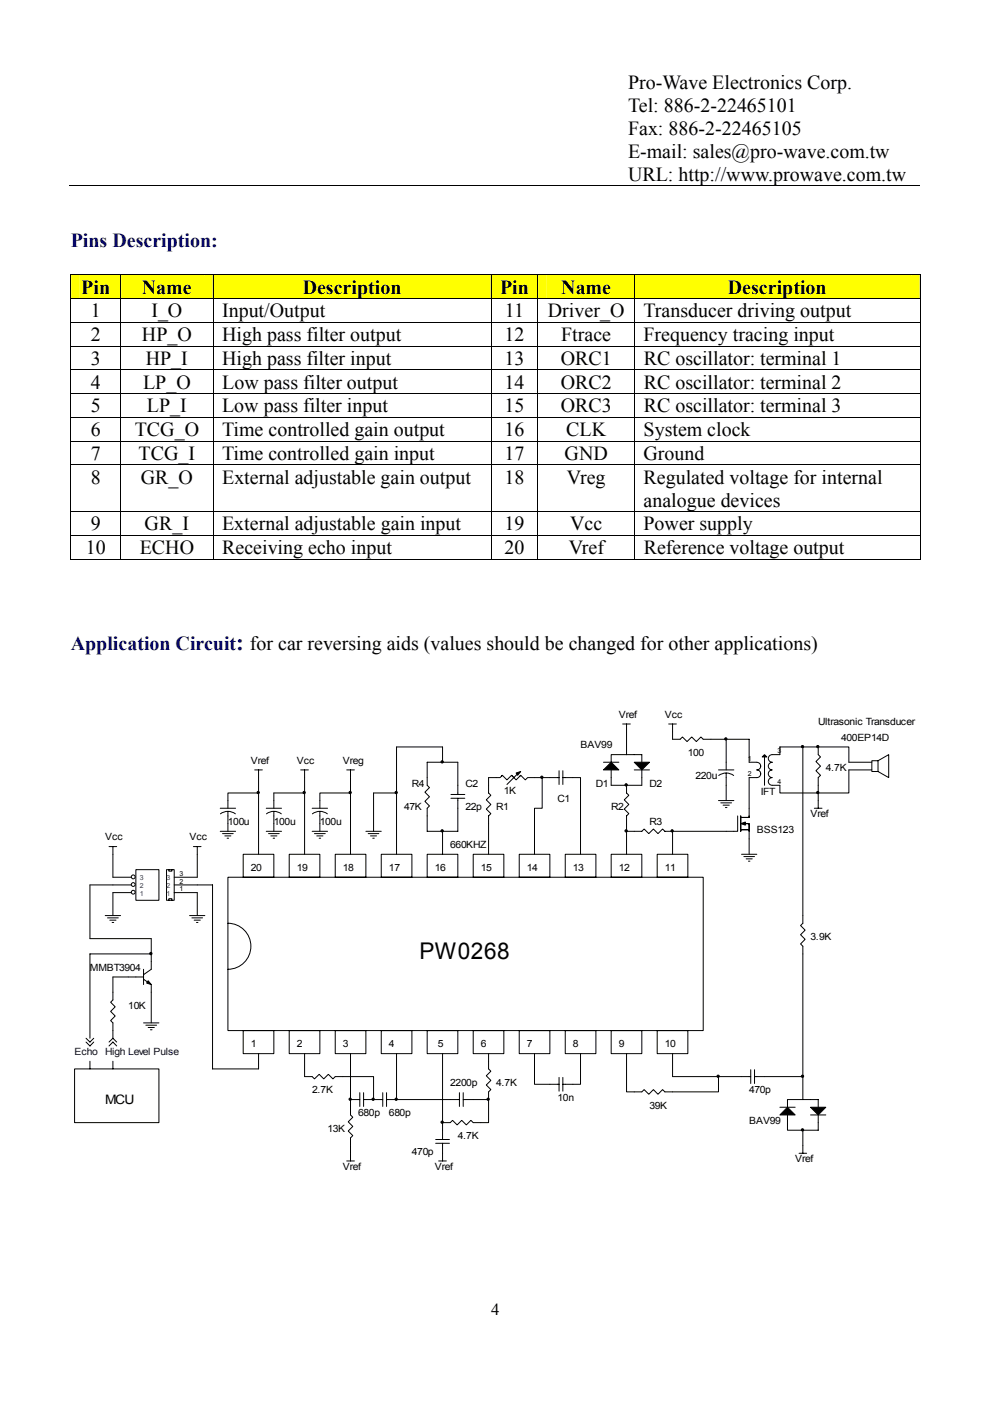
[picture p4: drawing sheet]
<svg xmlns="http://www.w3.org/2000/svg" width="210mm" height="297mm" viewBox="0 0 210 297" stroke-linecap="round" stroke-linejoin="round" font-family="sans-serif">
<path d="M14.8 39.4h180.2" fill="none" stroke="#000" stroke-width=".21"/>
<path d="M132.9 39.3h.2v.2h-.2z" fill="#000"/>
<g fill="#ff0">
<path d="M15.1 58.3h10.4v4.9h-10.4z"/>
<path d="M16.9 58.3h6.8v4.9h-6.8z"/>
<path d="M25.7 58.3h19.4v4.9h-19.4z"/>
<path d="M27.5 58.3h15.8v4.9h-15.8z"/>
<path d="M45.3 58.3h58.7v4.9h-58.7z"/>
<path d="M47.1 58.3h55.1v4.9h-55.1z"/>
<path d="M104.2 58.3h9.8v4.9h-9.8z"/>
<path d="M106 58.3h6.1v4.9h-6.1z"/>
<path d="M114.1 58.3h20.4v4.9h-20.4z"/>
<path d="M116 58.3h16.6v4.9h-16.6z"/>
<path d="M134.6 58.3h60.4v4.9h-60.4z"/>
<path d="M136.4 58.3h56.8v4.9h-56.8z"/>
</g>
<g fill="#000">
<path d="M14.9 58.1h.2v.2h-.2zM134.5 58.1h.1v.2h-.1zM195 58.1h.2v.2h-.2zM134.5 63.2h.1v.2h-.1zM134.5 68.2h.1v.2h-.1zM134.5 73.3h.1v.1h-.1zM134.5 78.3h.1v.2h-.1zM195 63.2h.2v.2h-.2zM195 68.2h.2v.2h-.2zM195 73.3h.2v.1h-.2zM195 78.3h.2v.2h-.2zM134.5 83.4h.1v.1h-.1z"/>
<path d="M134.5 88.4h.1v.2h-.1zM134.5 93.4h.1v.2h-.1zM134.5 98.5h.1v.1h-.1zM195 83.4h.2v.1h-.2zM195 88.4h.2v.2h-.2zM195 93.4h.2v.2h-.2zM195 98.5h.2v.1h-.2zM134.5 108.4h.1v.1h-.1zM134.5 113.4h.1v.2h-.1zM195 108.4h.2v.1h-.2zM195 113.4h.2v.2h-.2zM195 118.5h.2v.1h-.2z"/>
</g>
<g fill="none" stroke="#000" stroke-width=".21">
<path d="M14.9 58.2h119.6M15 58.3v4.9M25.6 58.3v4.9M45.2 58.3v4.9M104.1 58.3v4.9M114 58.3v4.9M134.5 58.3v4.9M134.6 58.2h60.4M195.1 58.3v4.9M14.9 63.3h119.6M14.9 68.3h119.6M14.9 73.4h119.6"/>
<path d="M14.9 78.4h119.6M15 63.4v4.8M15 68.4v4.9M15 73.4v4.9M15 78.5v4.9M25.6 63.4v4.8M25.6 68.4v4.9M25.6 73.4v4.9M25.6 78.5v4.9M45.2 63.4v4.8M45.2 68.4v4.9M45.2 73.4v4.9"/>
<path d="M45.2 78.5v4.9M104.1 63.4v4.8M104.1 68.4v4.9M104.1 73.4v4.9M104.1 78.5v4.9M114 63.4v4.8M114 68.4v4.9M114 73.4v4.9M114 78.5v4.9M134.5 63.4v4.8M134.5 68.4v4.9M134.5 73.4v4.9"/>
<path d="M134.5 78.5v4.9M134.6 63.3h60.4M134.6 68.3h60.4M134.6 73.4h60.4M134.6 78.4h60.4M195.1 63.4v4.8M195.1 68.4v4.9M195.1 73.4v4.9M195.1 78.5v4.9M14.9 83.4h119.6M14.9 88.5h119.6M14.9 93.5h119.6"/>
<path d="M14.9 98.6h119.6M15 83.5v4.9M15 88.6v4.8M15 93.6v4.9M15 98.6v9.8M25.6 83.5v4.9M25.6 88.6v4.8M25.6 93.6v4.9M25.6 98.6v9.8M45.2 83.5v4.9M45.2 88.6v4.8M45.2 93.6v4.9"/>
<path d="M45.2 98.6v9.8M104.1 83.5v4.9M104.1 88.6v4.8M104.1 93.6v4.9M104.1 98.6v9.8M114 83.5v4.9M114 88.6v4.8M114 93.6v4.9M114 98.6v9.8M134.5 83.5v4.9M134.5 88.6v4.8M134.5 93.6v4.9"/>
<path d="M134.5 98.6v9.8M134.6 83.4h60.4M134.6 88.5h60.4M134.6 93.5h60.4M134.6 98.6h60.4M195.1 83.5v4.9M195.1 88.6v4.8M195.1 93.6v4.9M195.1 98.6v9.8M14.9 108.5h119.6M14.9 113.5h119.6M14.9 118.6h10.6"/>
<path d="M15 108.5v4.9M15 113.6v5M25.6 108.5v4.9M25.6 113.6v5M25.7 118.6h19.4M45.2 108.5v4.9M45.2 113.6v5M45.3 118.6h58.7M104.1 108.5v4.9M104.1 113.6v5M104.2 118.6h9.8M114 108.5v4.9"/>
<path d="M114 113.6v5M114.1 118.6h20.4M134.5 108.5v4.9M134.5 113.6v5M134.6 108.5h60.4M134.6 113.5h60.4M134.6 118.6h60.4M195.1 108.5v4.9M195.1 113.6v5M132 153.5h1.6M132.8 153.5v1.6M141.8 153.5h1.6"/>
<path d="M142.6 153.5v1.6M23.1 179.5h1.6M23.9 179.5v1.6M41 179.5h1.6M41.8 179.5v1.6M46.7 176.3h3.3M47.2 176.7h2.2M47.7 177.2h1.3M48.2 177.7h.3M54 163.2h1.6M54.8 163.2v1.7M56.5 176.3h3.2"/>
<path d="M56.9 176.7h2.3M57.4 177.2h1.3M57.9 177.7h.3M63.8 163.2h1.6M64.6 163.2v1.7M66.2 176.3h3.2M66.7 176.7h2.3M67.2 177.2h1.3M67.7 177.7h.3M73.5 163.2h1.6M74.3 163.2v1.7M77.6 176.3h3.2"/>
<path d="M78.1 176.7h2.2M78.5 177.2h1.3M79 177.7h.4M152.3 169.7h3.3M152.8 170.2h2.3M153.3 170.7h1.3M153.8 171.2h.3M172.7 171.4h1.6M173.5 169.7v1.7M22.3 194.1h3.3M22.8 194.6h2.3M23.3 195.1h1.3"/>
<path d="M23.8 195.6h.3M28.8 184.4h4.9v6.5h-4.9zM40.2 194.1h3.2M40.7 194.6h2.2M41.2 195.1h1.3M41.7 195.6h.3M157.2 181.1h3.3M157.7 181.6h2.3M158.2 182.1h1.3M158.7 182.6h.3M30.4 216.9h3.3M30.9 217.4h2.3"/>
<path d="M31.4 217.8h1.3M31.9 218.3h.3M18.2 220.9l.9 .9 .8-.9M18.2 220.1l.9 .8 .8-.8M23.1 220.9l.8-.8 .8 .8M23.1 221.8l.8-.9 .8 .9M157.2 228.3h2M159.2 226.8v2.9M160 228.3h2.1M160 226.8v2.9M73.5 246.1h1.6M74.3 244.5v1.6"/>
<path d="M93 246.1h1.6M93.8 244.5v1.6M169.4 244.5h1.6M170.2 242.9v1.6"/>
</g>
<circle cx="28.3" cy="189.2" r=".41" fill="#fff" stroke="#000" stroke-width=".21"/>
<path d="M23.9 189.3h3.9" fill="none" stroke="#000" stroke-width=".21"/>
<circle cx="28.3" cy="187.5" r=".41" fill="#fff" stroke="#000" stroke-width=".21"/>
<path d="M23.9 187.6h3.9" fill="none" stroke="#000" stroke-width=".21"/>
<circle cx="28.2" cy="185.9" r=".41" fill="#fff" stroke="#000" stroke-width=".21"/>
<g fill="none" stroke="#000" stroke-width=".21">
<path d="M132.8 160h-3.2v1.6M132.8 160h3.3v1.6M132.8 155.1v4.9M142.6 155.1v1.6h1.6l.5-.4 1 .9 1-.9 .9 .9 1-.9 .5 .4h4.9M170.2 158.4h9.8v3.2h4.8M173.5 158.4v1.6l.5 .5-1 1 1 .9-1 1 1 1-.5 .5v4.8M46.7 171.4h3.3M46.7 172.6a2.65 2.65 0 0 1 3.2 0M48.3 172v4.3M54.8 168.1h-6.5v3.3M54.8 164.9v16.2M56.5 171.4h3.2"/>
<path d="M56.5 172.6a2.61 2.61 0 0 1 3.1 0M58.1 172v4.3M64.6 168.1h-6.5v3.3M64.6 164.9v16.2M66.2 171.4h3.2M66.2 172.6a2.65 2.65 0 0 1 3.2 0M67.8 172v4.3M74.3 168.1h-6.5v3.3M74.3 164.9v16.2M84.1 168.1h-4.9v8.2M93.8 161.6v-3.2h-9.7v22.7M93.8 176.3v4.8"/>
<path d="M95.6 169.2h3M95.6 168.4h3M97.1 168.4v-6.8h-6.5v4.9l.5 .5-1 1 1 .9-1 1 1 1-.5 .5v4.9h6.5v-7.1M106.5 164.4l-.2 .1M108.5 164.4l.3 .3M109.9 163.9l-2.4 2.4M110.4 164.4l-.2 .1M115 164.9v6.5h-1.7v9.7M118.5 164.9h-6.6l-.5 .5-1-1-1 1-.9-1-1 1-1-1-.5 .5h-2.4v3.2l.5 .5-1 1 1 1-1 .9 1 1-.5 .5v8.1M118.5 163.4v2.9M119.3 164.9h3.8v16.2M119.3 163.4v2.9"/>
<path d="M128 161.6h3.2M129.6 163.2v3.3h6.5v-3.3M132.8 166.5v1.6l.5 .5-.9 1 .9 1-.9 .9 .9 1-.5 .5v3.3M134.5 163.2h3.2M142.6 176.3v4.8M152.3 163.2h3.3M152.4 164.4a2.65 2.65 0 0 1 3.2 0M154 163.2v-6.5h4.8v4.9h1.7a.8 .8 0 0 1 .8 .8 .8 .8 0 0 1-.8 .8 .81 .81 0 0 1 .8 .9 .81 .81 0 0 1-.8 .8h-1.7v8.1M154 163.9v5.8M156.4 173v3.3h-15.4l-.5-.5-1 .9-1-.9-.9 .9-1-.9-.5 .5h-3.3v4.8M157.1 173v3.3M157.1 175.9h1.7"/>
<path d="M157.9 174.6h.9v1.7M158.2 174.6h.6v1.7M158.8 173v.3h-1.6M158.8 173v.3h-1.7M158.8 176.3v4.8M162.1 160.5v6M184.8 163.2h-4.8v4.9h-14.6v-1.6h-1.7a.81 .81 0 0 1-.8-.8 .81 .81 0 0 1 .8-.8 .81 .81 0 0 1-.8-.8 .81 .81 0 0 1 .8-.9 .8 .8 0 0 1-.8-.8 .8 .8 0 0 1 .8-.8 .8 .8 0 0 1-.8-.8 .8 .8 0 0 1 .8-.8h1.7v-1.6h4.8v37.3l-.5 .5 1 1-1 1 1 1-1 .9 .5 .5v32.5M186.2 161.3l2.2-1.3v4.9l-2.2-1.3v-2.3h-1.4v2.3h1.4M23.9 181.1v4.9h3.9M23.9 187.6h-4.8v11.4h13v6.5l-1.7 1.2M23.9 189.3v4.8M35.3 184.4h1.6v6.5h-1.6z"/>
<path d="M35.8 190.9v-.4h.6v.4M35.8 184.4v.3h.6v-.3M36.9 189.3h4.9v4.8M36.9 187.6h8.2v39h9.7v-3.2M41.8 181.1v4.9h-4.9M48.3 186h100.8v32.5h-100.8zM48.3 195.7a4.9 4.9 0 0 1 4.9 4.9 4.9 4.9 0 0 1-4.9 4.9M51.6 181.1h6.5v4.9h-6.5zM61.3 181.1h6.5v4.9h-6.5zM71.1 181.1h6.5v4.9h-6.5zM80.8 181.1h6.5v4.9h-6.5zM90.6 181.1h6.5v4.9h-6.5z"/>
<path d="M100.3 181.1h6.5v4.9h-6.5zM110.1 181.1h6.5v4.9h-6.5zM119.8 181.1h6.5v4.9h-6.5zM129.6 181.1h6.5v4.9h-6.5zM139.3 181.1h6.5v4.9h-6.5zM30.4 207.1h-6.5v4.9l-.4 .5 .9 1-.9 .9 .9 1-.9 1 .4 .5v3.2M30.4 207.6l1.7 1.1v8.2M30.4 205.5v3.2M32.1 202.2h-13v17.9M51.6 218.5h6.5v4.9h-6.5zM61.3 218.5h6.5v4.9h-6.5zM71.1 218.5h6.5v4.9h-6.5z"/>
<path d="M80.8 218.5h6.5v4.9h-6.5zM90.6 218.5h6.5v4.9h-6.5zM100.3 218.5h6.5v4.9h-6.5zM110.1 218.5h6.5v4.9h-6.5zM119.8 218.5h6.5v4.9h-6.5zM129.6 218.5h6.5v4.9h-6.5zM139.3 218.5h6.5v4.9h-6.5zM15.8 226.6h17.9v11.4h-17.9zM19.1 225v1.6M23.9 225v1.6M64.6 223.4v4.9h1.6l.5 .4 1-.9 .9 .9 1-.9 1 .9 .5-.4h8.1v4.8M74.3 223.4v13l.5 .5-1 .9 1 1-1 1 1 1-.5 .5v3.2"/>
<path d="M74.3 233.1h2M76.3 231.7v2.9M77.1 233.1h4.1M77.1 231.7v2.9M81.2 231.7v2.9M82 233.1h15.4M82 231.7v2.9M84.1 223.4v9.7M93.8 223.4v18.2M97.4 231.7v2.9M98.2 233.1h5.4M98.2 231.7v2.9"/>
<path d="M103.6 223.4v3.2l.5 .5-1 1 1 1-1 .9 1 1-.5 .5v1.6M103.6 233.1v4.9h-3.3l-.5-.5-.9 1-1-1-1 1-1-1-.4 .5h-1.7M113.3 223.4v6.5h5.2M118.5 228.4v3M119.3 228.4v3M123.1 223.4v6.5h-3.8M132.8 223.4v8.1h3.3l.5-.5 1 1 .9-1 1 1 1-1 .5 .5h11.3v-3.2M142.6 223.4v4.9h14.6M162.1 228.3h8.1M165.4 234.8h3.2M167 236.4v3.2h3.2M170.2 233.1h-3.2v1.7"/>
<path d="M170.2 233.1h3.3v1.7M171.9 236.4h3.2M173.5 236.4v3.2h-3.3v3.3M92.4 242.4h2.9M92.4 241.6h2.9M93.8 242.4v2.1"/>
</g>
<g fill="#000" stroke="#000" stroke-width=".21">
<path d="M161.6 160.5l.5-.5 .5 .5z" fill-rule="evenodd"/>
<path d="M170 158.1h.3v.4h-.3z" fill-rule="evenodd"/>
<path d="M173.2 158.1h.4v.4h-.4z" fill-rule="evenodd"/>
<path d="M54.6 167.9h.3v.3h-.3z" fill-rule="evenodd"/>
<path d="M93.6 176h.3v.3h-.3z" fill-rule="evenodd"/>
<path d="M93.6 161.4h.3v.3h-.3z" fill-rule="evenodd"/>
<path d="M109.4 163.9l1-.3-.7 .8z" fill-rule="evenodd"/>
<path d="M128 163.2l1.6-1.6 1.6 1.6z" fill-rule="evenodd"/>
<path d="M132.6 176h.3v.3h-.3z" fill-rule="evenodd"/>
<path d="M134.5 161.6h3.2l-1.6 1.6z" fill-rule="evenodd"/>
<path d="M157.1 174.6l.9-.3v.6z" fill-rule="evenodd"/>
<path d="M31.4 207.9l.7 .8-1-.3z" fill-rule="evenodd"/>
<path d="M31.8 202h.4v.3h-.4z" fill-rule="evenodd"/>
<path d="M78.9 232.9h.4v.3h-.4z" fill-rule="evenodd"/>
<path d="M93.6 237.8h.3v.3h-.3z" fill-rule="evenodd"/>
<path d="M152.1 228h.3v.4h-.3z" fill-rule="evenodd"/>
<path d="M167 234.8l1.6 1.6h-3.2z" fill-rule="evenodd"/>
<path d="M170 228h.3v.4h-.3z" fill-rule="evenodd"/>
<path d="M171.9 234.8h3.2l-1.6 1.6z" fill-rule="evenodd"/>
<circle cx="153.9" cy="156.7" r=".24"/>
<circle cx="64.5" cy="168" r=".24"/>
<circle cx="74.2" cy="168" r=".24"/>
<circle cx="84" cy="168" r=".24"/>
<circle cx="114.9" cy="164.8" r=".24"/>
<circle cx="132.8" cy="166.4" r=".25"/>
<circle cx="142.5" cy="176.2" r=".24"/>
<circle cx="173.4" cy="168" r=".24"/>
<circle cx="74.2" cy="233.1" r=".24"/>
<circle cx="84" cy="233.1" r=".24"/>
<circle cx="103.5" cy="233.1" r=".24"/>
<circle cx="170.1" cy="239.6" r=".24"/>
</g>
<text font-size="4.9" fill="#000080" x="50.1" y="137.8">:</text>
<text font-size="4.9" x="89" y="203.4">PW0268</text>
<g font-size="4.2">
<text x="133.2" y="18.9">Pro-Wave Electronics Corp.</text>
<text x="133.2" y="23.8">Tel: 886-2-22465101</text>
<text x="133.2" y="28.6">Fax: 886-2-22465105</text>
<text x="133.2" y="33.5">E-mail: sales@pro-wave.com.tw</text>
<text x="133.2" y="38.4">URL: http://www.prowave.com.tw</text>
<text x="17.2" y="62.3">Pin</text>
<text x="30.1" y="62.3">Name</text>
<text x="64.2" y="62.3">Description</text>
<text x="106" y="62.3">Pin</text>
<text x="119" y="62.3">Name</text>
<text x="154.3" y="62.3">Description</text>
<text x="19.2" y="67.3">1</text>
<text x="32.1" y="67.3">I_O</text>
<text x="47.1" y="67.3">Input/Output</text>
<text x="107" y="67.3">11</text>
<text x="116.2" y="67.3">Driver_O</text>
<text x="136.4" y="67.3">Transducer driving output</text>
<text x="19.2" y="72.3">2</text>
<text x="19.2" y="77.3">3</text>
<text x="30.1" y="72.3">HP_O</text>
<text x="30.9" y="77.3">HP_I</text>
<text x="47.1" y="77.3">High pass filter input</text>
<text x="47.1" y="72.3">High pass filter output</text>
<text x="107" y="72.3">12</text>
<text x="107" y="77.3">13</text>
<text x="118.9" y="77.3">ORC1</text>
<text x="119" y="72.3">Ftrace</text>
<text x="136.4" y="72.3">Frequency tracing input</text>
<text x="136.5" y="77.3">RC oscillator: terminal 1</text>
<text x="19.2" y="82.4">4</text>
<text x="30.3" y="82.4">LP_O</text>
<text x="47.1" y="82.4">Low pass filter output</text>
<text x="107" y="82.4">14</text>
<text x="118.9" y="82.4">ORC2</text>
<text x="136.5" y="82.4">RC oscillator: terminal 2</text>
<text x="19.2" y="87.4">5</text>
<text x="31.1" y="87.4">LP_I</text>
<text x="47.1" y="87.4">Low pass filter input</text>
<text x="107" y="87.4">15</text>
<text x="118.9" y="87.4">ORC3</text>
<text x="136.5" y="87.4">RC oscillator: terminal 3</text>
<text x="19.2" y="92.5">6</text>
<text x="28.6" y="92.5">TCG_O</text>
<text x="47.1" y="92.5">Time controlled gain output</text>
<text x="107" y="92.5">16</text>
<text x="120.1" y="92.5">CLK</text>
<text x="136.5" y="92.5">System clock</text>
<text x="19.2" y="97.5">7</text>
<text x="29.4" y="97.5">TCG_I</text>
<text x="47.1" y="97.5">Time controlled gain input</text>
<text x="106.9" y="97.5">17</text>
<text x="119.7" y="97.5">GND</text>
<text x="136.5" y="97.5">Ground</text>
<text x="19.2" y="102.5">8</text>
<text x="29.9" y="102.5">GR_O</text>
<text x="47.1" y="102.5">External adjustable gain output</text>
<text x="107" y="102.5">18</text>
<text x="120.2" y="102.5">Vreg</text>
<text x="136.4" y="102.5">Regulated voltage for internal</text>
<text x="136.4" y="107.4">analogue devices</text>
<text x="19.2" y="112.4">9</text>
<text x="30.7" y="112.4">GR_I</text>
<text x="47.1" y="112.4">External adjustable gain input</text>
<text x="107" y="112.4">19</text>
<text x="120.9" y="112.4">Vcc</text>
<text x="136.4" y="112.4">Power supply</text>
<text x="18.2" y="117.5">10</text>
<text x="29.6" y="117.5">ECHO</text>
<text x="47.1" y="117.5">Receiving echo input</text>
<text x="107" y="117.5">20</text>
<text x="120.6" y="117.5">Vref</text>
<text x="136.5" y="117.5">Reference voltage output</text>
</g>
<g font-size="4.2" fill="#000080">
<text x="15" y="52.4">Pins Description:</text>
<text x="15" y="137.8">Application Circuit for car reversing aids (values should be changed for other applications)</text>
</g>
<text font-size="3.5" x="104.1" y="278.7">4</text>
<text font-size="2.8" x="22.3" y="234">MCU</text>
<g font-size="2.1">
<text x="131.2" y="152.1">Vref</text>
<text x="141" y="152.1">Vcc</text>
<text x="173.5" y="153.8">Ultrasonic Transducer</text>
<text x="53.2" y="161.9">Vref</text>
<text x="62.9" y="161.9">Vcc</text>
<text x="72.7" y="161.9">Vreg</text>
<text x="123.1" y="158.7">BAV99</text>
<text x="145.9" y="160.3">100</text>
<text x="178.4" y="157">400EP14D</text>
<text x="87.3" y="166.8">R4</text>
<text x="98.7" y="166.8">C2</text>
<text x="126.3" y="166.8">D1</text>
<text x="137.7" y="166.8">D2</text>
<text x="147.5" y="165.2">220u</text>
<text x="175.1" y="163.5">4.7K</text>
<text x="85.7" y="171.7">47K</text>
<text x="98.7" y="171.7">22p</text>
<text x="105.2" y="171.7">R1</text>
<text x="106.8" y="168.4">1K</text>
<text x="118.2" y="170">C1</text>
<text x="129.6" y="171.7">R2</text>
<text x="161.3" y="168.6">IFT</text>
<text x="171.9" y="173.3">Vref</text>
<text x="22.3" y="178.2">Vcc</text>
<text x="40.2" y="178.2">Vcc</text>
<text x="48.3" y="174.9">100u</text>
<text x="58.1" y="174.9">100u</text>
<text x="67.8" y="174.9">100u</text>
<text x="95.5" y="179.8">660KHZ</text>
<text x="137.7" y="174.9">R3</text>
<text x="160.5" y="176.5">BSS123</text>
<text x="53.2" y="184.7">20</text>
<text x="62.9" y="184.7">19</text>
<text x="72.7" y="184.7">18</text>
<text x="82.5" y="184.7">17</text>
<text x="92.2" y="184.7">16</text>
<text x="102" y="184.7">15</text>
<text x="111.7" y="184.7">14</text>
<text x="121.5" y="184.7">13</text>
<text x="131.2" y="184.7">12</text>
<text x="141" y="184.7">11</text>
<text x="171.9" y="199.3">3.9K</text>
<text x="19.1" y="205.8">MMBT3904</text>
<text x="27.2" y="213.9">10K</text>
<text x="53.2" y="222">1</text>
<text x="62.9" y="222">2</text>
<text x="72.7" y="222">3</text>
<text x="82.5" y="222">4</text>
<text x="92.9" y="222">5</text>
<text x="102" y="222">6</text>
<text x="111.7" y="222">7</text>
<text x="121.5" y="222">8</text>
<text x="131.2" y="222">9</text>
<text x="141" y="222">10</text>
<text x="66.2" y="231.8">2.7K</text>
<text x="95.5" y="230.2">2200p</text>
<text x="105.2" y="230.2">4.7K</text>
<text x="118.2" y="233.4">10n</text>
<text x="158.9" y="231.8">470p</text>
<text x="69.5" y="239.9">13K</text>
<text x="76" y="236.7">680p</text>
<text x="82.5" y="236.7">680p</text>
<text x="137.7" y="235.1">39K</text>
<text x="158.9" y="238.3">BAV99</text>
<text x="87.3" y="244.8">470p</text>
<text x="97.1" y="241.6">4.7K</text>
<text x="72.7" y="248.1">Vref</text>
<text x="92.2" y="248.1">Vref</text>
<text x="168.6" y="246.4">Vref</text>
</g>
<g font-size="2.1" fill="#000040">
<text x="15.8" y="223.7">Echo</text>
<text x="22.3" y="223.7">High Level Pulse</text>
</g>
<g font-size="1.5">
<text x="158.5" y="161.3">1</text>
<text x="164.9" y="159.7">3</text>
<text x="158.5" y="164.6">2</text>
<text x="164.9" y="166.2">4</text>
<text x="38.1" y="185.7">3</text>
<text x="38.1" y="189">1</text>
<text x="38.1" y="187.3">2</text>
</g>
<g font-size="1.5" fill="#004080">
<text x="29.6" y="189.9">1</text>
<text x="29.6" y="188.3">2</text>
<text x="29.6" y="186.7">3</text>
<text x="35.3" y="189.9">1</text>
<text x="35.3" y="188.3">2</text>
<text x="35.3" y="186.7">3</text>
</g>
</svg>
